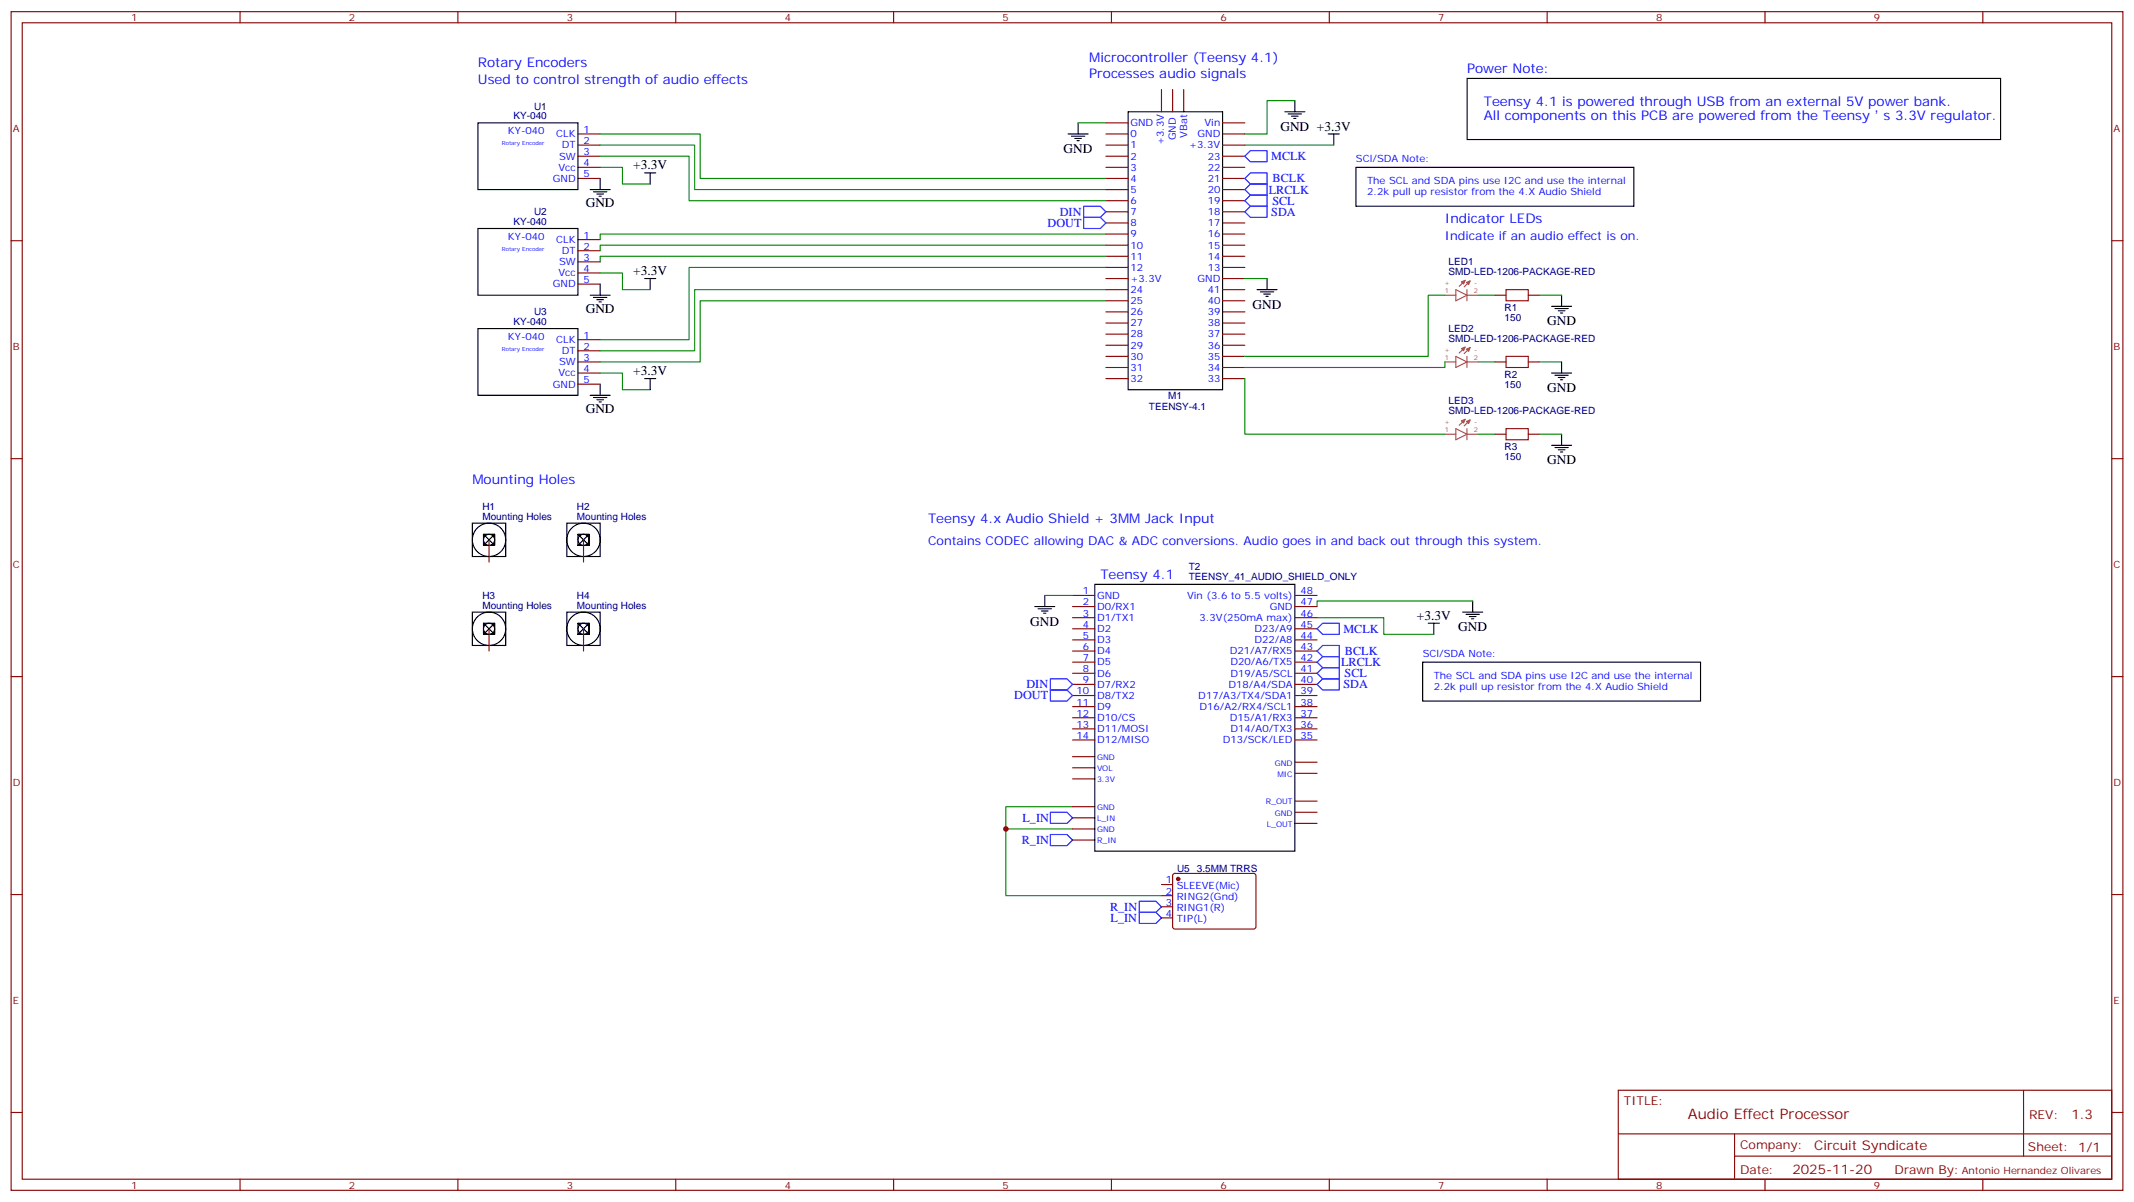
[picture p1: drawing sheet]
<svg xmlns="http://www.w3.org/2000/svg" width="677mm" height="381mm" viewBox="0 0 677 381" stroke-linecap="round" stroke-linejoin="round" font-family="sans-serif">
<g fill="none" stroke="#870000" stroke-width=".35">
<path d="M3.5 3.7h670.3v373.9h-670.3zM7.1 7.2h663.2v366.9h-663.2zM76.2 3.7v3.5M145.3 3.7v3.5M214.5 3.7v3.5M283.6 3.7v3.5M352.8 3.7v3.5M421.9 3.7v3.5M491.1 3.7v3.5M560.2 3.7v3.5M629.4 3.7v3.5M351 39h7.1"/>
<path d="M368.7 28.4v7.1M372.2 28.4v7.1M375.7 28.4v7.1M388.1 39h7M183.4 42.5h7.1M183.4 46h7.1M183.4 49.6h7.1M183.4 53.1h7.1M183.4 56.6h7.1M351 42.5h7.1M351 46h7.1M351 49.6h7.1"/>
<path d="M351 53.1h7.1M351 56.6h7.1M388.1 42.5h7M388.1 46h7M388.1 49.6h7M388.1 53.1h7M388.1 56.6h7M3.5 76.4h3.6M183.4 76h7.1M183.4 79.6h7.1M351 60.1h7.1M351 63.7h7.1"/>
<path d="M351 67.2h7.1M351 70.7h7.1M351 74.3h7.1M351 77.8h7.1M388.1 60.1h7M388.1 63.7h7M388.1 67.2h7M388.1 70.7h7M388.1 74.3h7M388.1 77.8h7M670.3 76.4h3.5M183.4 83.1h7.1"/>
<path d="M183.4 86.6h7.1M183.4 90.1h7.1M351 81.3h7.1M351 84.8h7.1M351 88.4h7.1M351 91.9h7.1M351 95.4h7.1M351 99h7.1M388.1 81.3h7M388.1 84.8h7M388.1 88.4h7M388.1 91.9h7"/>
<path d="M388.1 95.4h7M388.1 99h7M474.5 93.7h3.5M485.1 93.7h3.5M183.4 107.8h7.1M183.4 111.3h7.1M183.4 114.8h7.1M183.4 118.4h7.1M351 102.5h7.1M351 106h7.1M351 109.5h7.1M351 113.1h7.1"/>
<path d="M351 116.6h7.1M388.1 102.5h7M388.1 106h7M388.1 109.5h7M388.1 113.1h7M388.1 116.6h7M474.5 114.8h3.5M485.1 114.8h3.5M183.4 121.9h7.1M351 120.1h7.1M388.1 120.1h7M474.5 137.8h3.5"/>
<path d="M485.1 137.8h3.5M3.5 145.5h3.6M670.3 145.5h3.5M155.2 171.3v7M185.2 171.3v7M155.2 199.5v7.1M185.2 199.5v7.1M340.4 188.9h7.1M340.4 192.4h7.1M340.4 196h7.1M340.4 199.5h7.1M411 188.9h7"/>
<path d="M411 192.4h7M411 196h7M411 199.5h7M3.5 214.7h3.6M340.4 203h7.1M340.4 206.6h7.1M340.4 210.1h7.1M340.4 213.6h7.1M340.4 217.1h7.1M411 203h7M411 206.6h7M411 210.1h7"/>
<path d="M411 213.6h7M411 217.1h7M670.3 214.7h3.5M340.4 220.7h7.1M340.4 224.2h7.1M340.4 227.7h7.1M340.4 231.2h7.1M340.4 234.8h7.1M411 220.7h7M411 224.2h7M411 227.7h7M411 231.2h7"/>
<path d="M411 234.8h7M340.4 240.1h7.1M340.4 243.6h7.1M340.4 247.1h7.1M340.4 259.5h7.1M340.4 255.9h7.1M411 254.2h7M411 257.7h7M411 241.8h7M411 245.4h7M340.4 266.5h7.1M340.4 263h7.1"/>
<path d="M372.4 277.3l.5-.2 25.3 .1 .4 .6v16.5l-.7 .4h-25.3l-.4-.7v-16.2zM411 261.2h7M3.5 283.8h3.6M368.7 280.6h3.5M368.7 284.2h3.5M368.7 287.7h3.5M368.7 291.2h3.5M670.3 283.8h3.5M3.5 353h3.6M513.6 345.9h156.7v28.2h-156.7zM513.7 359.7h156.4M550.6 359.7v14.2"/>
<path d="M642.3 345.9v20.9M670.3 353h3.5M76.2 374.1v3.5M145.3 374.1v3.5M214.5 374.1v3.5M283.6 374.1v3.5M352.8 374.1v3.5M421.9 374.1v3.5M491.1 374.1v3.5M550.6 366.8h119.5M560.2 374.1v3.5M629.4 374.1v3.5"/>
</g>
<g fill="none" stroke="#000" stroke-width=".35">
<path d="M151.7 39h31.7v21.1h-31.7zM342.2 39v3.5M358.1 35.5h30v88.1h-30zM407.8 35.5h6.4M408.9 36.2h4.2M409.9 36.9h2.1M410.6 37.6h.7M411 31.9v3.6M465.7 24.9h169.3v19.4h-169.3zM190.5 56.6v3.5M204.6 54.9h3.5M206.4 54.9v3.5"/>
<path d="M339 42.5h6.4M340.1 43.2h4.2M341.1 43.9h2.2M341.8 44.6h.7M421.6 42.5h3.5M423.3 42.5v3.5M430.4 53.1h88.2v12.3h-88.2zM151.7 72.5h31.7v21.2h-31.7zM187.3 60.1h6.4M188.4 60.9h4.2M189.4 61.6h2.2M190.1 62.3h.8"/>
<path d="M187.3 93.7h6.4M188.4 94.4h4.2M189.4 95.1h2.2M190.1 95.8h.8M190.5 90.1v3.6M204.6 88.4h3.5M206.4 88.4v3.5M399 91.9h6.3M400 92.6h4.3M401.1 93.3h2.1M401.8 94h.7M402.2 88.4v3.5"/>
<path d="M492.5 97.2h6.3M493.5 97.9h4.3M494.6 98.6h2.1M495.3 99.3h.7M495.7 93.7v3.5M151.7 104.2h31.7v21.2h-31.7zM492.5 118.4h6.3M493.5 119.1h4.3M494.6 119.8h2.1M495.7 114.8v3.6M187.3 125.4h6.4M188.4 126.1h4.2"/>
<path d="M189.4 126.8h2.2M190.1 127.5h.8M190.5 121.9v3.5M204.6 120.1h3.5M206.4 120.1v3.5M495.3 120.5h.7M495.7 137.8v3.5M492.5 141.3h6.3M493.5 142h4.3M494.6 142.7h2.1M495.3 143.4h.7M149.9 166h10.6v10.6h-10.6z"/>
<path d="M153.5 169.5l3.5 3.5v-3.5l-3.5 3.5v-3.5h3.5v3.5h-3.5M179.9 166h10.6v10.6h-10.6zM183.4 169.5l3.6 3.5v-3.5l-3.6 3.5v-3.5h3.6v3.5h-3.6M149.9 194.2h10.6v10.6h-10.6zM153.5 197.7l3.5 3.6v-3.6l-3.5 3.6v-3.6h3.5v3.6h-3.5M179.9 194.2h10.6v10.6h-10.6zM183.4 197.7l3.6 3.6v-3.6l-3.6 3.6v-3.6h3.6v3.6h-3.6M328.4 192.4h6.4M329.5 193.1h4.2M330.6 193.9h2.1M331.3 194.6h.7M331.6 188.9v3.5"/>
<path d="M347.5 185.4h63.5v84.7h-63.5zM453.3 197.7h3.5M455.1 197.7v3.6M464.3 194.2h6.3M465.3 194.9h4.2M466.4 195.6h2.1M467.1 196.3h.7M467.4 190.7v3.5M451.6 210.1h88.2v12.3h-88.2z"/>
<circle cx="155.2" cy="171.3" r="1.76"/>
<circle cx="155.2" cy="171.3" r="5.3"/>
<circle cx="185.2" cy="171.3" r="1.76"/>
<circle cx="185.2" cy="171.3" r="5.3"/>
<circle cx="155.2" cy="199.5" r="1.76"/>
<circle cx="155.2" cy="199.5" r="5.3"/>
<circle cx="185.2" cy="199.5" r="1.76"/>
<circle cx="185.2" cy="199.5" r="5.3"/>
</g>
<g fill="none" stroke="#008700" stroke-width=".35">
<path d="M342.2 39h8.8M411 31.9h-8.8v10.6h-7.1M190.5 42.5h31.7v14.1h128.8M190.5 46h30v14.1h130.5M190.5 49.6h28.2v14.1h132.3M190.5 53.1h7.1v5.3h8.8M395.1 46h28.2M351 74.3h-160.5v1.7M351 77.8h-160.5v1.8M190.5 86.6h7.1v5.3h8.8M351 81.3h-160.5v1.8M351 84.8h-132.3v23h-28.2"/>
<path d="M351 91.9h-130.5v19.4h-30M351 95.4h-128.8v19.4h-31.7M395.1 88.4h7.1M458.6 93.7h-5.3v19.4h-58.2M469.2 93.7h5.3M488.6 93.7h7.1M190.5 118.4h7.1v5.2h8.8M458.6 114.8v1.8h-63.5M469.2 114.8h5.3M488.6 114.8h7.1M395.1 120.1v17.7h63.5M469.2 137.8h5.3"/>
<path d="M488.6 137.8h7.1M331.6 188.9h8.8M418 196h21.2v5.3h15.9M467.4 190.7h-49.4v1.7M340.4 255.9h-21.1v7.1M340.4 263h-21.1v21.2h49.4"/>
</g>
<g fill="none" stroke="#00f" stroke-width=".35">
<path d="M396.9 47.8h5.3v3.5h-5.3l-1.8-1.7zM396.9 54.9h5.3v3.5h-5.3l-1.8-1.8zM396.9 58.4h5.3v3.5h-5.3l-1.8-1.8zM344 65.4h5.2l1.8 1.8-1.8 1.8h-5.2zM344 69h5.2l1.8 1.7-1.8 1.8h-5.2zM396.9 61.9h5.3v3.5h-5.3l-1.8-1.7zM396.9 65.4h5.3v3.6h-5.3l-1.8-1.8zM418 199.5l1.8-1.8h5.3v3.6h-5.3zM333.4 215.4h5.3l1.7 1.7-1.7 1.8h-5.3zM333.4 218.9h5.3l1.7 1.8-1.7 1.7h-5.3zM419.8 204.8h5.3v3.5h-5.3l-1.8-1.7zM419.8 208.3h5.3v3.5h-5.3l-1.8-1.7z"/>
<path d="M419.8 211.8h5.3v3.6h-5.3l-1.8-1.8zM419.8 215.4h5.3v3.5h-5.3l-1.8-1.8zM333.4 257.7h5.3l1.7 1.8-1.7 1.7h-5.3zM333.4 264.8h5.3l1.7 1.7-1.7 1.8h-5.3zM361.6 285.9h5.3l1.8 1.8-1.8 1.8h-5.3zM361.6 289.5h5.3l1.8 1.7-1.8 1.8h-5.3z"/>
</g>
<circle cx="373.9" cy="278.9" r=".53" fill="#870000" stroke="#870000" stroke-width=".35"/>
<g fill="none" stroke="#a64a4a" stroke-width=".35">
<path d="M458.6 93.7h3.5M462.1 91.9l3.5 1.8-3.5 1.7zM464.3 89.8l-1.2 1M465.6 91.9v3.5M465.7 93.7h3.5M466 89.8l-1.3 1.2M458.6 114.8h3.5M462.1 113.1l3.5 1.7-3.5 1.8zM464.3 110.9l-1.2 1.1M465.6 113.1v3.5M465.7 114.8h3.5M466 110.9l-1.3 1.3"/>
<path d="M458.6 137.8h3.5M462.1 136l3.5 1.8-3.5 1.7zM464.3 133.9l-1.2 1M465.6 136v3.5M465.7 137.8h3.5M466 133.9l-1.3 1.2"/>
</g>
<g fill="#a64a4a" stroke="#a64a4a" stroke-width=".32">
<path d="M463.8 89.4l1.3-.5-.5 1.2z"/>
<path d="M465.4 89.6l1.3-.5-.6 1.2z"/>
<path d="M463.8 110.6l1.3-.5-.5 1.2z"/>
<path d="M465.4 110.8l1.3-.6-.6 1.3z"/>
<path d="M463.8 133.5l1.3-.5-.5 1.2z"/>
<path d="M465.4 133.7l1.3-.5-.6 1.2z"/>
</g>
<path d="M478 91.9h7.1v3.5h-7.1zM478 113.1h7.1v3.5h-7.1zM478 136h7.1v3.5h-7.1z" fill="none" stroke="#a10000" stroke-width=".35"/>
<circle cx="319.3" cy="263" r=".88" fill="#c00"/>
<text font-size="4.6" fill="#800" x="535.7" y="354.9">Audio Effect Processor</text>
<g font-size="4.2" fill="#00f">
<text x="151.7" y="21.3">Rotary Encoders</text>
<text x="345.7" y="19.6">Microcontroller (Teensy 4.1)</text>
<text x="465.7" y="23.1">Power Note:</text>
<text x="151.7" y="26.6">Used to control strength of audio effects</text>
<text x="345.7" y="24.9">Processes audio signals</text>
<text x="471" y="33.7">Teensy 4.1 is powered through USB from an external 5V power bank.</text>
<text x="471" y="37.9">All components on this PCB are powered from the Teensy</text>
<text x="597.8" y="37.9">s 3.3V regulator.</text>
<text x="458.6" y="70.7">Indicator LEDs</text>
<text x="149.9" y="153.6">Mounting Holes</text>
<text x="294.6" y="166">Teensy 4.x Audio Shield + 3MM Jack Input</text>
<text x="349.2" y="183.6">Teensy 4.1</text>
</g>
<g font-size="4.2">
<text x="406.4" y="41.5">GND +3.3V</text>
<text x="201" y="53.8">+3.3V</text>
<text x="337.6" y="48.6">GND</text>
<text x="185.9" y="65.8">GND</text>
<text x="201" y="87.3">+3.3V</text>
<text x="185.9" y="99.3">GND</text>
<text x="397.6" y="98">GND</text>
<text x="491.1" y="103.2">GND</text>
<text x="201" y="119">+3.3V</text>
<text x="491.1" y="124.4">GND</text>
<text x="185.9" y="131.1">GND</text>
<text x="491.1" y="147.3">GND</text>
<text x="449.7" y="196.6">+3.3V</text>
<text x="327" y="198.5">GND</text>
<text x="462.8" y="200.2">GND</text>
</g>
<g font-size="4.2" fill="#800">
<text x="657.4" y="355.2">1.3</text>
<text x="575.8" y="364.7">Circuit Syndicate</text>
<text x="568.9" y="372.5">2025-11-20</text>
</g>
<g font-size="3.9" fill="#00f">
<text x="403.5" y="50.8">MCLK</text>
<text x="403.9" y="57.9">BCLK</text>
<text x="402.7" y="61.4">LRCLK</text>
<text x="403.8" y="64.9">SCL</text>
<text x="332.5" y="71.9">DOUT</text>
<text x="336.4" y="68.4">DIN</text>
<text x="403.5" y="68.4">SDA</text>
<text x="458.6" y="76">Indicate if an audio effect is on.</text>
<text x="294.6" y="173">Contains CODEC allowing DAC &amp; ADC conversions. Audio goes in and back out through this system.</text>
<text x="426.4" y="200.8">MCLK</text>
<text x="426.9" y="207.8">BCLK</text>
<text x="425.7" y="211.3">LRCLK</text>
<text x="426.8" y="214.9">SCL</text>
<text x="321.9" y="221.9">DOUT</text>
<text x="325.8" y="218.3">DIN</text>
<text x="426.4" y="218.4">SDA</text>
<text x="324.5" y="260.7">L_IN</text>
<text x="324.3" y="267.8">R_IN</text>
<text x="352.3" y="288.9">R_IN</text>
<text x="352.5" y="292.5">L_IN</text>
</g>
<g font-size="3.9" fill="#800">
<text x="515.4" y="350.5">TITLE:</text>
<text x="644" y="355.2">REV:</text>
<text x="552.3" y="364.7">Company:</text>
<text x="643.7" y="365.3">Sheet: 1/1</text>
<text x="552.3" y="372.4">Date:</text>
<text x="601.4" y="372.4">Drawn By:</text>
</g>
<g font-size="3.2" fill="#800">
<text x="41.6" y="6.7">1</text>
<text x="110.8" y="6.7">2</text>
<text x="179.9" y="6.7">3</text>
<text x="249.1" y="6.7">4</text>
<text x="318.2" y="6.7">5</text>
<text x="387.3" y="6.7">6</text>
<text x="456.5" y="6.7">7</text>
<text x="525.6" y="6.7">8</text>
<text x="594.8" y="6.7">9</text>
<text x="4.1" y="41.8">A</text>
<text x="670.8" y="41.8">A</text>
<text x="4.1" y="110.9">B</text>
<text x="670.8" y="110.9">B</text>
<text x="4.1" y="180.1">C</text>
<text x="670.8" y="180.1">C</text>
<text x="4.1" y="249.2">D</text>
<text x="670.8" y="249.2">D</text>
<text x="4.1" y="318.4">E</text>
<text x="670.8" y="318.4">E</text>
<text x="41.6" y="377.1">1</text>
<text x="110.8" y="377.1">2</text>
<text x="179.9" y="377.1">3</text>
<text x="249.1" y="377.1">4</text>
<text x="318.2" y="377.1">5</text>
<text x="387.3" y="377.1">6</text>
<text x="456.5" y="377.1">7</text>
<text x="525.6" y="377.1">8</text>
<text x="594.8" y="377.1">9</text>
<text x="622.7" y="372.4">Antonio Hernandez Olivares</text>
</g>
<g font-size="3.2" fill="#000080">
<text x="169.5" y="34.8">U1</text>
<text x="163" y="37.9">KY-040</text>
<text x="163" y="71.4">KY-040</text>
<text x="169.5" y="68.3">U2</text>
<text x="459.8" y="87.3">SMD-LED-1206-PACKAGE-RED</text>
<text x="459.8" y="84.1">LED1</text>
<text x="169.5" y="100.1">U3</text>
<text x="477.6" y="101.8">150</text>
<text x="477.6" y="98.6">R1</text>
<text x="163" y="103.1">KY-040</text>
<text x="459.8" y="105.3">LED2</text>
<text x="459.8" y="108.5">SMD-LED-1206-PACKAGE-RED</text>
<text x="477.6" y="119.8">R2</text>
<text x="477.6" y="123">150</text>
<text x="364.7" y="130.1">TEENSY-4.1</text>
<text x="370.8" y="126.6">M1</text>
<text x="459.8" y="131.4">SMD-LED-1206-PACKAGE-RED</text>
<text x="459.8" y="128.2">LED3</text>
<text x="477.6" y="142.7">R3</text>
<text x="477.6" y="145.9">150</text>
<text x="153.1" y="161.9">H1</text>
<text x="183.1" y="161.9">H2</text>
<text x="153.1" y="164.9">Mounting Holes</text>
<text x="183.1" y="164.9">Mounting Holes</text>
<text x="377.3" y="184.2">TEENSY_41_AUDIO_SHIELD_ONLY</text>
<text x="377.3" y="181">T2</text>
<text x="153.1" y="190.1">H3</text>
<text x="183.1" y="190.1">H4</text>
<text x="153.1" y="193.1">Mounting Holes</text>
<text x="183.1" y="193.1">Mounting Holes</text>
<text x="373.6" y="276.5">U5</text>
<text x="379.9" y="276.5">3.5MM TRRS</text>
</g>
<g font-size="3.2" fill="#00f">
<text x="358.8" y="40">GND</text>
<text x="382.3" y="40">Vin</text>
<text x="161.2" y="42.5">KY-040</text>
<text x="176.6" y="43.6">CLK</text>
<text x="178.3" y="47.1">DT</text>
<text x="185.2" y="42.2">1</text>
<text x="185.2" y="45.7">2</text>
<text x="358.8" y="47.1">1</text>
<text x="358.8" y="43.6">0</text>
<text x="369.4" y="46.1" transform="rotate(-90 369.4 46.1)">+3.3V</text>
<text x="373.2" y="44.5" transform="rotate(-90 373.2 44.5)">GND</text>
<text x="376.8" y="43.7" transform="rotate(-90 376.8 43.7)">VBat</text>
<text x="377.4" y="47.1">+3.3V</text>
<text x="380.1" y="43.6">GND</text>
<text x="177.4" y="50.6">SW</text>
<text x="185.2" y="49.2">3</text>
<text x="185.2" y="52.7">4</text>
<text x="358.8" y="50.6">2</text>
<text x="383.3" y="50.6">23</text>
<text x="430.4" y="51.3">SCl/SDA Note:</text>
<text x="175.5" y="57.7">GND</text>
<text x="177.3" y="54.2">Vcc</text>
<text x="185.2" y="56.3">5</text>
<text x="358.8" y="57.7">4</text>
<text x="358.8" y="54.2">3</text>
<text x="383.3" y="54.2">22</text>
<text x="383.3" y="57.7">21</text>
<text x="433.9" y="58.4">The SCL and SDA pins use I2C and use the internal</text>
<text x="358.8" y="64.7">6</text>
<text x="358.8" y="61.2">5</text>
<text x="383.3" y="61.2">20</text>
<text x="383.3" y="64.7">19</text>
<text x="433.9" y="61.9">2.2k pull up resistor from the 4.X Audio Shield</text>
<text x="358.8" y="71.8">8</text>
<text x="358.8" y="68.3">7</text>
<text x="383.3" y="68.3">18</text>
<text x="383.3" y="71.8">17</text>
<text x="161.2" y="76">KY-040</text>
<text x="176.6" y="77.1">CLK</text>
<text x="185.2" y="75.7">1</text>
<text x="358.8" y="75.3">9</text>
<text x="383.3" y="75.3">16</text>
<text x="178.3" y="80.6">DT</text>
<text x="185.2" y="79.2">2</text>
<text x="185.2" y="82.7">3</text>
<text x="358.8" y="82.4">11</text>
<text x="358.8" y="78.8">10</text>
<text x="383.3" y="78.8">15</text>
<text x="383.3" y="82.4">14</text>
<text x="177.3" y="87.7">Vcc</text>
<text x="177.4" y="84.1">SW</text>
<text x="185.2" y="86.3">4</text>
<text x="185.2" y="89.8">5</text>
<text x="358.8" y="89.4">+3.3V</text>
<text x="358.8" y="85.9">12</text>
<text x="380.1" y="89.4">GND</text>
<text x="383.3" y="85.9">13</text>
<text x="175.5" y="91.2">GND</text>
<text x="358.8" y="93">24</text>
<text x="383.3" y="93">41</text>
<text x="358.8" y="100">26</text>
<text x="358.8" y="96.5">25</text>
<text x="383.3" y="96.5">40</text>
<text x="383.3" y="100">39</text>
<text x="161.2" y="107.8">KY-040</text>
<text x="185.2" y="107.4">1</text>
<text x="358.8" y="107.1">28</text>
<text x="358.8" y="103.5">27</text>
<text x="383.3" y="103.5">38</text>
<text x="383.3" y="107.1">37</text>
<text x="176.6" y="108.8">CLK</text>
<text x="178.3" y="112.4">DT</text>
<text x="185.2" y="110.9">2</text>
<text x="358.8" y="110.6">29</text>
<text x="383.3" y="110.6">36</text>
<text x="177.3" y="119.4">Vcc</text>
<text x="177.4" y="115.9">SW</text>
<text x="185.2" y="114.5">3</text>
<text x="185.2" y="118">4</text>
<text x="358.8" y="117.7">31</text>
<text x="358.8" y="114.1">30</text>
<text x="383.3" y="114.1">35</text>
<text x="383.3" y="117.7">34</text>
<text x="175.5" y="122.9">GND</text>
<text x="185.2" y="121.5">5</text>
<text x="358.8" y="121.2">32</text>
<text x="383.3" y="121.2">33</text>
<text x="343.7" y="188.6">1</text>
<text x="348.2" y="190">GND</text>
<text x="376.8" y="190">Vin (3.6 to 5.5 volts)</text>
<text x="412.7" y="188.6">48</text>
<text x="343.7" y="192.1">2</text>
<text x="343.7" y="195.6">3</text>
<text x="348.2" y="193.5">D0/RX1</text>
<text x="348.2" y="197">D1/TX1</text>
<text x="380.8" y="197">3.3V(250mA max)</text>
<text x="403" y="193.5">GND</text>
<text x="412.7" y="195.6">46</text>
<text x="412.7" y="192.1">47</text>
<text x="343.7" y="199.1">4</text>
<text x="343.7" y="202.7">5</text>
<text x="348.2" y="200.6">D2</text>
<text x="398.2" y="200.6">D23/A9</text>
<text x="412.7" y="202.7">44</text>
<text x="412.7" y="199.1">45</text>
<text x="343.7" y="206.2">6</text>
<text x="343.7" y="209.7">7</text>
<text x="348.2" y="204.1">D3</text>
<text x="348.2" y="207.6">D4</text>
<text x="390.3" y="207.6">D21/A7/RX5</text>
<text x="398.2" y="204.1">D22/A8</text>
<text x="412.7" y="209.7">42</text>
<text x="412.7" y="206.2">43</text>
<text x="451.6" y="208.3">SCl/SDA Note:</text>
<text x="343.7" y="213.3">8</text>
<text x="348.2" y="211.1">D5</text>
<text x="348.2" y="214.7">D6</text>
<text x="390.6" y="214.7">D19/A5/SCL</text>
<text x="390.6" y="211.1">D20/A6/TX5</text>
<text x="412.7" y="213.3">41</text>
<text x="455.1" y="215.4">The SCL and SDA pins use I2C and use the internal</text>
<text x="341.7" y="220.3">10</text>
<text x="343.7" y="216.8">9</text>
<text x="348.2" y="218.2">D7/RX2</text>
<text x="348.2" y="221.7">D8/TX2</text>
<text x="380.4" y="221.7">D17/A3/TX4/SDA1</text>
<text x="390" y="218.2">D18/A4/SDA</text>
<text x="412.7" y="220.3">39</text>
<text x="412.7" y="216.8">40</text>
<text x="455.1" y="218.9">2.2k pull up resistor from the 4.X Audio Shield</text>
<text x="341.7" y="223.8">11</text>
<text x="341.7" y="227.4">12</text>
<text x="348.2" y="225.2">D9</text>
<text x="380.7" y="225.2">D16/A2/RX4/SCL1</text>
<text x="412.7" y="227.4">37</text>
<text x="412.7" y="223.8">38</text>
<text x="341.7" y="230.9">13</text>
<text x="348.2" y="228.8">D10/CS</text>
<text x="348.2" y="232.3">D11/MOSI</text>
<text x="390.3" y="228.8">D15/A1/RX3</text>
<text x="390.6" y="232.3">D14/A0/TX3</text>
<text x="412.7" y="230.9">36</text>
<text x="341.7" y="234.4">14</text>
<text x="348.2" y="235.8">D12/MISO</text>
<text x="388.1" y="235.8">D13/SCK/LED</text>
<text x="412.7" y="234.4">35</text>
<text x="370" y="280.3">1</text>
<text x="370" y="283.8">2</text>
<text x="370" y="287.3">3</text>
<text x="373.5" y="282">SLEEVE(Mic)</text>
<text x="373.5" y="285.6">RING2(Gnd)</text>
<text x="370" y="290.9">4</text>
<text x="373.5" y="289.1">RING1(R)</text>
<text x="373.5" y="292.6">TIP(L)</text>
</g>
<g font-size="2.5" fill="#00f">
<text x="348.2" y="241.1">GND</text>
<text x="348.2" y="244.7">VOL</text>
<text x="404.6" y="242.9">GND</text>
<text x="348.2" y="248.2">3.3V</text>
<text x="405.4" y="246.4">MIC</text>
<text x="348.2" y="257">GND</text>
<text x="401.7" y="255.2">R_OUT</text>
<text x="348.2" y="260.5">L_IN</text>
<text x="402.1" y="262.3">L_OUT</text>
<text x="404.6" y="258.8">GND</text>
<text x="348.2" y="267.6">R_IN</text>
<text x="348.2" y="264.1">GND</text>
</g>
<g font-size="2.1" fill="#a54b4b">
<text x="458.4" y="90.5">+</text>
<text x="458.6" y="93">1</text>
<text x="467.8" y="93">2</text>
<text x="467.9" y="90.5">-</text>
<text x="458.4" y="111.6">+</text>
<text x="467.9" y="111.6">-</text>
<text x="458.6" y="114.1">1</text>
<text x="467.8" y="114.1">2</text>
<text x="458.4" y="134.6">+</text>
<text x="458.6" y="137.1">1</text>
<text x="467.8" y="137.1">2</text>
<text x="467.9" y="134.6">-</text>
</g>
<g font-size="1.8" fill="#00f">
<text x="159.3" y="46">Rotary Encoder</text>
<text x="159.3" y="79.6">Rotary Encoder</text>
<text x="159.3" y="111.3">Rotary Encoder</text>
</g>
</svg>
